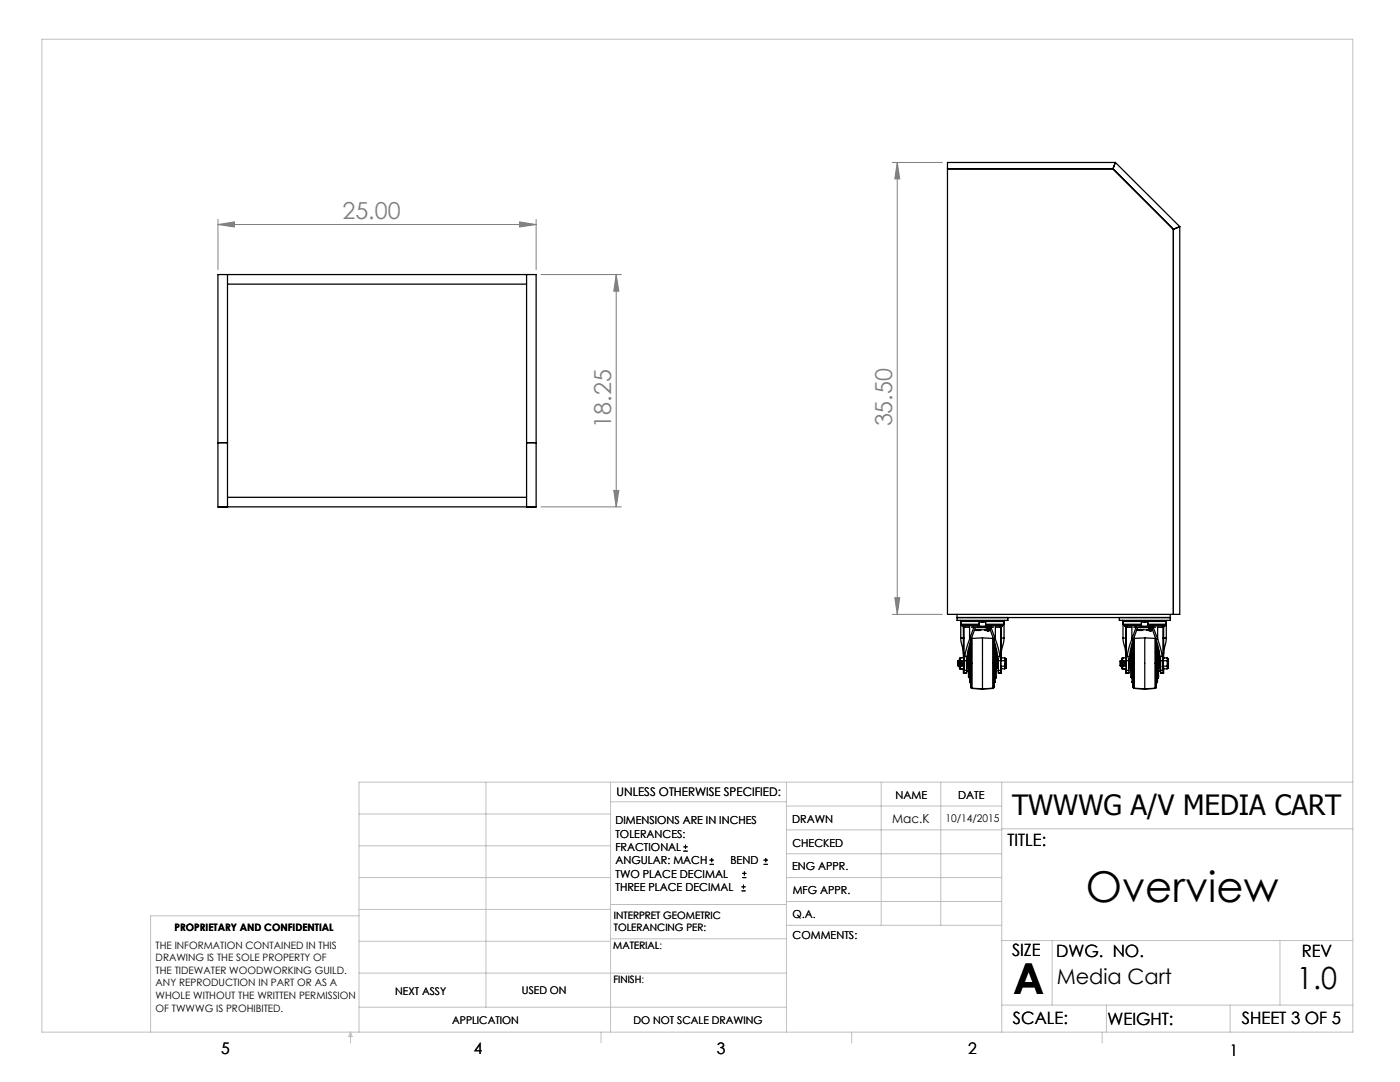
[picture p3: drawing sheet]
<svg xmlns="http://www.w3.org/2000/svg" width="279mm" height="216mm" viewBox="0 0 279 216" stroke-linecap="round" stroke-linejoin="round" font-family="sans-serif">
<g fill="none" stroke="#000" stroke-width=".2">
<path d="M136.4 169.8h.8M136.4 169h.8M136.8 168.6v.8M141.6 172.5h.9M141.6 171.6h.9M142 171.2v.8M148 177.8h.8M148 177h.8M148.1 175.1h.8M148.1 174.3h.8M148.4 176.5v.8M148.6 173.9v.8"/>
<path d="M152.4 172.5h.8M152.4 171.6h.8M152.8 171.2v.8"/>
</g>
<g fill="none" stroke="#808080" stroke-width=".2">
<path d="M178.1 32.4h10M179.1 32.4v90.2M179.1 32.4l.5 3.3h-1zM43.5 44.8l3.3-.5v1zM43.5 43.8v10M43.5 44.8h63.5M103.7 44.3l3.3 .5-3.3 .5zM107 43.8v10M108 54.8h16M123 54.8l.5 3.3h-1zM123 54.8v46.3M122.5 97.9h1l-.5 3.2z"/>
<path d="M108 101.1h16M178.6 119.3h1l-.5 3.3zM178.1 122.6h10"/>
</g>
<g fill="none" stroke="#c0c0c0" stroke-width=".2">
<path d="M8.4 7.8h261.6v198.2h-261.6zM97 156.1v44.9M121.8 156.1v49.9M121.8 160h35.2M157 156.1v49.9M175.9 156.1v28.5M187.7 156.1v28.5M199.9 156.1v49.9M270 156.1h-198.4v49.9M71.6 175.1h50.2M71.6 168.8h50.2M71.6 162.4h50.2"/>
<path d="M157 170.4h42.9M157 165.6h42.9M157 160.8h42.9M157 175.1h42.9M157 179.9h42.9M199.9 165.4h70.1M71.6 194.2h85.4M71.6 187.8h50.2M71.6 181.5h50.2M71.6 182.7h-41.5v23.3M121.8 187.3h35.2M121.8 180.5h35.2"/>
<path d="M157 184.6h42.9M199.9 187.7h70.1M210 187.7v12.9M255.4 187.7v12.9M70 206v2.1M70 206l.3 .8h-.7zM71.6 201h85.4M119.9 206v2.1M170 206v2.1M199.9 200.6h70.1M220 206v2.1M220.8 200.6v5.4"/>
<path d="M245.5 200.6v5.4"/>
</g>
<g fill="#808080">
<path d="M103.7 44.3l3.3 .5-3.3 .5zM43.5 44.8l3.3-.5v1z"/>
<path d="M178.6 119.3h1l-.5 3.3zM179.1 32.4l.5 3.3h-1z"/>
<path d="M123 54.8l.5 3.3h-1zM122.5 97.9h1l-.5 3.2z"/>
</g>
<g fill="none" stroke="#000" stroke-width=".25">
<path d="M189.1 33.7h33M222.1 33.7l12.1 12.1M222.6 32.4l-.5 1.3M222.6 32.4h-33.5v90.2h46.3v-77.4M222.6 32.4l12.8 12.8M43.5 54.8h63.5v46.3h-63.5zM45.4 54.8v46.3M45.4 56.7h59.7M105.1 54.8v46.3M234.2 45.8v76.8M235.4 45.2l-1.2 .6M43.5 88.3h1.9"/>
<path d="M45.4 99.2h59.7M105.1 88.3h1.9M191 122.6v1.2h10.2v-.6M191 123.2h42.5M191.3 132.9h.1M191.3 131.8h.1M191.3 131.8l-.2 .1v.9l.2 .1M191.3 131.9v1M191.3 131.8v.1M191.3 131.8v1.1M191.3 131.9v.9M191.3 132.8l.1 .2"/>
<path d="M191.3 132.8v.1M191.4 133h.1M191.4 131.8v1.2M191.4 131.8h.1M191.4 131.8l-.1 .1M191.5 131.8v1.2M191.5 131.8v.1M191.5 132.9l.1 .6M191.5 131.9v.9M191.5 132.8l.1 .2M191.5 132.8v.2M191.6 133h.1"/>
<path d="M191.6 131.8h.1M191.6 123.8l.1 .1M191.6 131.3l-.1 .6M191.6 132.9v.6M191.6 131.3v.5M191.6 131.8v1.2M191.6 131.8l-.1 .1M191.6 131.3h.1M191.7 123.9h8.7M191.7 127.3l.6 3.1h.1M191.7 131.8l-.1 .5 .1 .6M191.7 131.3l-.1 .1 .1 2.1"/>
<path d="M191.7 132.9l-.1 .2 .1 .4M191.7 131.3l-.1 .2 .1 .3M191.7 127.3h.7M191.7 123.9v3.4M191.7 131.8h.6M191.7 132.9h.6M191.7 131.3h.6M191.7 133.5h.6M191.9 124.7l.2 .2M191.9 124.7h3.5M191.9 124.6v.1M191.9 132.1h.2v.5h-.2z"/>
<path d="M192.1 124.9h3.3M192.1 124.9h.1M192.1 125l.4 .2M192.1 124.9v.1M192.2 133.5h-.6M192.3 133.5v.8h.6M192.3 123.9v.1M192.3 125.1v6.2M192.3 131.8v1.1M192.3 131.3v.5M192.3 132.9v.6M192.3 131.3l.1 .1"/>
<path d="M192.4 125.2h1.1v2.3M192.4 133.8v.5h.5M192.4 133.3l-.1 .2M192.4 123.9v.1M192.4 133.8h.5M192.4 125.2v8.6M192.4 125.1v.1M192.5 123.9l-.1 .1M192.5 131l-.1 .8h.5M192.5 131h.5M192.7 123.9v.1M192.9 131.9h.1"/>
<path d="M192.9 131.9v1.1M192.9 133.8v.5M192.9 131.8v2M192.9 133.3l.3 .1M192.9 131.8v.1M192.9 133.3h.3M193 131l-.1 .8M193.2 123.9l-.1 .1M193.2 133.9h.1M193.2 131.4h-.3v1.9M193.3 135l.2 .3M193.3 130.8l-.1 3.1"/>
<path d="M193.5 129.5l-.2 .1v5.4M193.5 127.5l-1 3.5M193.5 135.3h.1M193.5 129.5v5.8M193.5 129.5h.1M193.5 127.5h.3M193.5 136.1l.2 .1M193.7 128.5l-.2 .2v7.4M193.7 136.2h.1M193.7 128.5v7.7M193.7 136.2l.1 1M193.7 136.2l.1 .9"/>
<path d="M193.8 137.2l.2 .2M193.8 137.1l.2 .2M193.8 137.1v.1M193.8 127.7v9.4M193.8 123.9l-.1 .1M193.8 127.6l-.1 .9M193.8 127.5l-.8 3.5M193.9 125.2h.5M194 127.4l-.1 .1M194 127.4v9.9M194 137.3l2.1 .2M194 137.3v.1"/>
<path d="M194.3 125.2l-.8 2.3M194.4 123.9l.1 .1M194.5 125.7h1.1v.1zM194.5 125.2h2.3M194.5 123.9v.1M195.1 125.2h.1M195.2 123.9v.1M195.3 123.9v.1M195.4 124.6h-3.6v-.6h3.6v.7M195.4 124.7v.2M195.4 124.1h1.3M195.6 125.7h.9"/>
<path d="M195.6 125.7h.1M195.7 125.2h.1M195.8 125.2h.1M196 123.9v.2M196 124.1h.1M196.1 127.3v10.1M196.1 127.3l-2.1 .1M196.1 127.3l2 .1M196.1 137.4v.1M196.1 123.9v.2M196.3 125.2h.1M196.4 125.2h.1"/>
<path d="M196.5 125.7v.1h.5M196.5 125.7h.4M196.5 125.7h.1M196.7 124.6h3.6v-.6h-3.6v.9h-1.3M196.7 124.7h3.5M196.7 124.9h3.4M196.8 123.9v.1M196.8 125.2h-2.1l-.9 2.3M196.8 125.2l.6-.1 .1 .1M196.8 125.2v.1M196.8 125.3l.1 .1M196.9 125.4v.3"/>
<path d="M196.9 125.7l.1 .1M197 123.9v.1M197.1 125.8h.3zM197.2 125.8h.1zM197.4 125.4l.1 .3M197.4 125.4h-.5M197.5 125.8h-.5M197.5 125.3l.8 2.2M197.5 125.7h.1l-.1 .1M197.5 125.2l-.7 .1M197.5 125.2l-.1 .2M197.5 125.7h-.6"/>
<path d="M197.5 125.2h.1M197.5 125.7v.1M197.6 123.9v.1M197.7 123.9v.1M197.7 125.2h.6M197.8 125.2l.8 2.3M198.1 127.4l.2 .1M198.1 127.4v9.9M198.1 137.4l-2 .1M198.1 137.3v.1M198.3 127.5l.8 3.5M198.3 127.5h.3"/>
<path d="M198.3 137.2l-.2 .2M198.3 123.9l.1 .1M198.3 137.1l-.2 .2M198.3 137.1v.1M198.3 127.7v9.4M198.3 127.6l.1 .9M198.4 128.5l.2 .2v3.7M198.4 128.5v7.7M198.4 136.2l-.1 1M198.6 135.3h.1M198.6 136.1l-.2 .1M198.6 129.5h.1"/>
<path d="M198.6 129.5l.2 .1v5.4M198.6 132.4v3.7M198.6 129.5v2.9M198.6 132.4v2.9M198.6 127.5l1 3.5M198.8 135l-.2 .3M198.8 130.8l.1 3.1M198.8 133.9h.1M198.9 133.9h-.1M198.9 131.4h.3v1.9M198.9 133.3h.3M198.9 123.9l.1 .1"/>
<path d="M199.1 131l.1 .8M199.1 131h.5M199.2 133.3l-.3 .1M199.2 133h.1M199.2 131.7h.1M199.2 133.8v.5M199.2 131.8h1.3M199.2 133.8h.5M199.2 131.8v2M199.4 123.9v.1M199.6 131l.1 .8M199.6 123.9l.1 .1"/>
<path d="M199.7 125.1v.1M199.7 131.4h.1M199.7 133.3h.1M199.7 123.9v.1M199.7 125.2h-1.1v2.3M199.7 133.8v.5h-.5M199.7 127.3h.7M199.7 132.9h.8M199.7 131.3h.8M199.7 133.5h.8M199.7 125.2v8.6M199.8 133.5v.8h-.6"/>
<path d="M199.8 123.9v.1M199.8 125.1v6.2M200 125l-.5 .2M200 124.9v.1M200.1 124.9h-.1M200.2 124.7l-.1 .2M200.2 124.6v.1M200.4 127.3l-.6 3.1h-.1M200.4 123.9v3.4M200.5 123.8l-.1 .1M200.5 131.8v1.1M200.5 132.9v.6"/>
<path d="M200.5 131.3v.5M200.5 131.3l.1 .2M200.6 133.4h.1M200.6 131.4l.1 .1M200.6 131.5l-.1 2M200.6 132.5h.1M200.6 131.5h.1M200.7 131.5v1M200.7 132.5v.9M200.8 131.4v1.9l-.1 .1M223.7 132.9h.1M223.7 131.8h.1"/>
<path d="M223.7 131.8l-.2 .1v.9l.2 .1M223.7 131.8v1.1M223.7 131.8v.1M223.7 131.9v.9M223.7 132.8l.1 .2M223.7 132.8v.1M223.8 133h.1M223.8 131.8v1.2M223.8 131.8h.1M223.8 131.8l-.1 .1M223.8 131.8l.1 .1M223.9 132.9l.1 .6"/>
<path d="M223.9 131.9v.9M223.9 132.8l.1 .2M223.9 132.8l-.1 .2M224 133h.1M224 131.8h.1M224 123.8l.1 .1M224 131.3l-.1 .6M224 132.9v.6M224 131.3l-.1 .5M224 131.8v1.2M224 131.8l-.1 .1M224 131.3h.1"/>
<path d="M224.1 123.9h8.6M224.1 123.9h8.7M224.1 127.3l.5 3.1h.2M224.1 131.8l-.1 .5 .1 .6M224.1 131.3l-.1 .1 .1 2.1M224.1 132.9l-.1 .2 .1 .4M224.1 131.3l-.1 .2 .1 .3M224.1 127.3h.7M224.1 123.9v3.4M224.1 131.8h.6M224.1 132.9h.6M224.1 131.3h.6"/>
<path d="M224.1 133.5h.6M224.3 124.7l.1 .2M224.3 124.7h3.5M224.3 124.6v.1M224.3 132.1h.2v.5h-.2zM224.4 124.9h3.4M224.4 124.9h.1M224.5 125l.4 .2M224.5 124.9v.1M224.6 133.5h-.6M224.6 133.5v.8h.7M224.6 123.9v.1"/>
<path d="M224.6 125.1v6.2M224.7 131.8v1.1M224.7 131.3v.5M224.7 132.9v.6M224.7 131.3l.1 .1M224.8 125.2h1.1v2.3M224.8 133.8v.5h.5M224.8 133.3l-.1 .2M224.8 123.9v.1M224.8 133.8h.5M224.8 125.2v8.6M224.8 125.1v.1"/>
<path d="M224.9 123.9l-.1 .1M224.9 131l-.1 .8h.5M224.9 131h.5M225.1 123.9v.1M225.3 131.9h.1M225.3 131.9v1M225.3 133.8v.5M225.3 132.9v.1M225.3 131.8v2M225.3 133.3l.3 .1M225.3 131.8v.1M225.3 133.3h.3"/>
<path d="M225.4 131l-.1 .8M225.6 123.9l-.1 .1M225.6 133.9h.1M225.6 131.4h-.3v1.9M225.7 135l.2 .3M225.7 130.8l-.1 3.1M225.9 129.5l-.2 .1v5.4M225.9 127.5l-1 3.5M225.9 135.3h.1M225.9 129.5v5.8M225.9 129.5h.1M225.9 127.5h.3"/>
<path d="M225.9 136.1l.2 .1M226.1 128.5l-.2 .2v7.4M226.1 128.5v7.7M226.1 136.2l.1 1M226.2 137.2l.2 .2M226.2 137.1l.2 .2M226.2 137.1v.1M226.2 127.7v9.4M226.2 123.9l-.1 .1M226.2 127.6l-.1 .9M226.2 127.5l-.8 3.5M226.3 125.2h.5"/>
<path d="M226.4 127.4l-.2 .1M226.4 127.4v9.9M226.4 137.4l2.1 .1M226.4 137.3v.1M226.7 125.2l-.8 2.3M226.8 123.9v.1M226.9 125.7h1.1v.1zM226.9 125.2h2.3M226.9 123.9v.1M227.5 125.2h.1M227.5 123.9l.1 .1M227.7 123.9v.1"/>
<path d="M227.8 124.6h-3.6v-.6h3.6v.7M227.8 124.7v.2M227.8 124.1h1.3M228 125.7h.9M228 125.7h.1M228.1 125.2h.1M228.4 123.9v.2M228.4 124.1h.1M228.5 127.3v10.1M228.5 127.3l-2.1 .1M228.5 127.3l2 .1M228.5 137.4v.1"/>
<path d="M228.5 123.9v.2M228.7 125.2h.1M228.8 125.2h.1M228.9 125.7v.1h.4M228.9 125.7h.4M228.9 125.7h.1M229.1 124.6h3.6M229.1 124.7h3.5M229.1 124.9h3.3M229.2 123.9v.1M229.2 125.2h-2.2l-.8 2.3M229.2 125.2l.6-.1 .1 .1"/>
<path d="M229.2 125.2v.1M229.2 125.3l.1 .1M229.3 125.4v.3M229.3 125.7v.1M229.3 123.9v.1M229.4 125.8h.4zM229.6 125.8h.1zM229.8 125.4l.1 .3M229.8 125.4h-.5M229.9 125.8h-.6M229.9 125.3l.8 2.2M229.9 125.7h.1"/>
<path d="M229.9 125.2l-.7 .1M229.9 125.2l-.1 .2M229.9 125.7h-.6M229.9 125.2h.1M229.9 125.7v.1M230 123.9v.1M230 125.7l-.1 .1M230.1 123.9l-.1 .1M230.1 125.2h.5M230.2 125.2l.8 2.3M230.5 127.4l.1 .1M230.5 127.4v9.9"/>
<path d="M230.5 137.4l-2 .1M230.5 137.3v.1M230.7 127.5l.8 3.5M230.7 127.5h.3M230.7 137.2l-.2 .2M230.7 123.9l.1 .1M230.7 137.1l-.2 .2M230.7 137.1v.1M230.7 127.7v9.4M230.7 127.6l.1 .9M230.8 128.5l.2 .2v3.7M230.8 128.5v7.7"/>
<path d="M230.8 136.2l-.1 1M231 135.3h.1M231 136.1l-.2 .1M231 129.5h.1M231 129.5l.2 .1v5.4M231 132.4v3.7M231 129.5v2.9M231 132.4v2.9M231 127.5l1 3.5M231.2 135l-.2 .3M231.2 130.8l.1 3.1M231.2 133.9h.1"/>
<path d="M231.3 133.9h-.1M231.3 131.4h.3v1.9M231.3 133.3h.3M231.3 123.9l.1 .1M231.5 131l.1 .8M231.5 131h.5M231.6 133.3l-.3 .1M231.6 133h.1M231.6 131.7h.1M231.6 133.8v.5M231.6 131.8h1.3M231.6 133.8h.5"/>
<path d="M231.6 131.8v2M231.8 123.9v.1M232 131l.1 .8M232 123.9l.1 .1M232.1 125.1v.1M232.1 131.4h.1M232.1 133.3h.1M232.1 123.9v.1M232.1 125.2h-1.1v2.3M232.1 133.8v.5h-.5M232.1 127.3h.7M232.1 132.9h.8"/>
<path d="M232.1 131.3h.8M232.1 133.5h.8M232.1 125.2v8.6M232.2 133.5v.8h-.6M232.2 123.9v.1M232.2 125.1v6.2M232.4 125l-.5 .2M232.4 124.9v.1M232.4 124.9h.1M232.6 124.7l-.2 .2M232.6 124.6v.1M232.7 124h-3.6v.9h-1.3"/>
<path d="M232.8 127.3l-.6 3.1h-.1M232.8 123.9v3.4M232.8 123.9h-.1M232.9 123.8l-.1 .1M232.9 131.8v1.1M232.9 132.9v.6M232.9 131.3v.5M232.9 131.3l.1 .2M232.9 133.4h.2M233 131.4l.1 .1M233 131.5l-.1 2M233 132.5h.1"/>
<path d="M233 131.5h.1M233.1 131.5v1M233.1 132.5v.9M233.2 131.4v1.9l-.1 .1M233.5 122.6v1.2h-10.1v-.6"/>
</g>
<g font-size="8.5">
<text x="216.7" y="179.9">Overview</text>
<text x="202.2" y="198.3">A</text>
</g>
<text font-size="6.1" x="258.8" y="197.3">1.0</text>
<text font-size="5.6" x="202" y="162.7">TWWWG A/V MEDIA CART</text>
<g font-size="4.7" fill="#808080">
<text x="68.3" y="43.8">25.00</text>
<text x="122" y="85.3" transform="rotate(-90 122 85.3)">18.25</text>
<text x="178.1" y="85.1" transform="rotate(-90 178.1 85.1)">35.50</text>
</g>
<text font-size="4.2" x="210.9" y="196.3">Media Cart</text>
<g font-size="3.4">
<text x="201.1" y="168.8">TITLE:</text>
<text x="202" y="190.8">SIZE</text>
<text x="210.8" y="190.9">DWG. NO.</text>
<text x="259.8" y="191">REV</text>
<text x="202.1" y="204.4">SCALE:</text>
<text x="221" y="204.5">WEIGHT:</text>
<text x="247.8" y="204.4">SHEET 3 OF 5</text>
</g>
<g font-size="3.2">
<text x="44.2" y="210.4">5</text>
<text x="94.6" y="210.3">4</text>
<text x="143.1" y="210.4">3</text>
<text x="193.2" y="210.3">2</text>
<text x="245.4" y="210.6">1</text>
</g>
<text font-size="2.5" x="178" y="164.1">Mac.K</text>
<text font-size="2.4" x="123.1" y="158.9">UNLESS OTHERWISE SPECIFIED:</text>
<g font-size="2.2">
<text x="178.7" y="159.4">NAME</text>
<text x="191.2" y="159.4">DATE</text>
<text x="122.8" y="164.5">DIMENSIONS ARE IN INCHES</text>
<text x="122.8" y="167.1">TOLERANCES:</text>
<text x="158.1" y="164.2">DRAWN</text>
<text x="122.8" y="169.8">FRACTIONAL</text>
<text x="122.8" y="172.5">ANGULAR: MACH</text>
<text x="145.8" y="172.5">BEND</text>
<text x="158.1" y="173.7">ENG APPR.</text>
<text x="158.2" y="169.1">CHECKED</text>
<text x="122.8" y="175.1">TWO PLACE DECIMAL</text>
<text x="122.8" y="177.8">THREE PLACE DECIMAL</text>
<text x="158.2" y="178.4">MFG APPR.</text>
<text x="158.2" y="183.2">Q.A.</text>
<text x="158.2" y="187.4">COMMENTS:</text>
</g>
<g font-size="2.1">
<text x="188.7" y="164">10/14/2015</text>
<text x="78.8" y="198.5">NEXT ASSY</text>
<text x="104.2" y="198.4">USED ON</text>
<text x="90.2" y="204.3">APPLICATION</text>
<text x="126.4" y="204.3">DO NOT SCALE DRAWING</text>
</g>
<g font-size="2">
<text x="34.8" y="185.7">PROPRIETARY AND CONFIDENTIAL</text>
<text x="122.5" y="183.3">INTERPRET GEOMETRIC</text>
<text x="122.5" y="185.9">TOLERANCING PER:</text>
<text x="31.1" y="189.3">THE INFORMATION CONTAINED IN THIS</text>
<text x="31.1" y="191.8">DRAWING IS THE SOLE PROPERTY OF</text>
<text x="122.4" y="189.4">MATERIAL:</text>
<text x="122.4" y="189.4">MATERIAL</text>
<text x="31.1" y="194.3">THE TIDEWATER WOODWORKING GUILD.</text>
<text x="31.1" y="196.8">ANY REPRODUCTION IN PART OR AS A</text>
<text x="122.4" y="196.2">FINISH:</text>
<text x="122.4" y="196.2">FINISH</text>
<text x="31.1" y="199.4">WHOLE WITHOUT THE WRITTEN PERMISSION</text>
<text x="31.1" y="201.9">OF TWWWG IS PROHIBITED.</text>
</g>
</svg>
